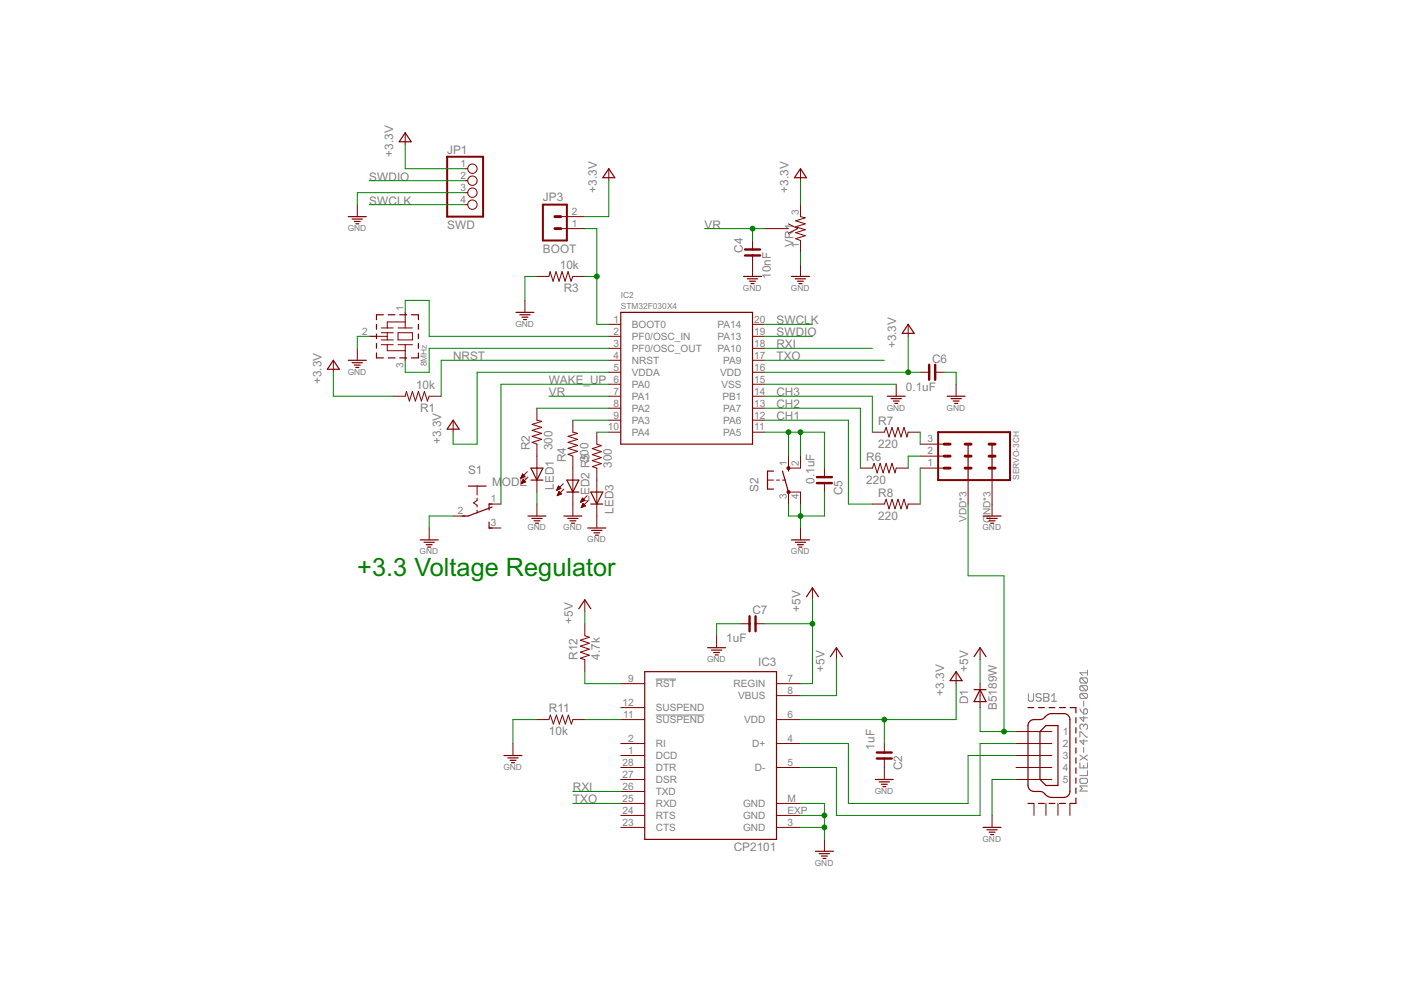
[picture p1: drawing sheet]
<svg xmlns="http://www.w3.org/2000/svg" width="297mm" height="210mm" viewBox="0 0 297 210" stroke-linecap="round" stroke-linejoin="round" font-family="sans-serif">
<g fill="none" stroke="#808080" stroke-width=".21">
<path d="M139 144h4.3M139 151.6h10.3M218 147.1v1.3l.3 .3h.5l.3-.3v-1.3M220.7 147.3l-.2-.2h-.6l-.2 .2v.3l.2 .3h.6l.2 .2v.3l-.2 .3h-.6l-.2-.3M221.3 147.1h.8l.3 .2v.3l-.3 .3 .3 .2v.3l-.3 .3h-.8zM221.3 147.9h.8M222.9 148.7h1.1M222.9 147.6l.6-.5v1.6M229 156.3v-1.1h.2l1.1 1.1h.3M229 150.3l.2 .5 .6 .6M229.2 143.7l-.2 .3v.5l.2 .3h1.1M229.2 145.4l-.2 .2v.6l.2 .3h1.1"/>
<path d="M229.2 147l-.2 .3v.5l.2 .3h1.1M229.2 143.7h1.1l.3 .3v.5l-.3 .3M229.2 145.4h1.1l.3 .2v.6l-.3 .3M229.2 147h1.1l.3 .3v.5l-.3 .3M229.2 147l1.1 1.1M229.2 145.4l1.1 1.1M229.2 143.7l1.1 1.1M229.8 153.8l-.3-.3h-.3l-.2 .3v.6l.2 .2M229.8 150.5l.2-.2h.3l.3 .2v.6l-.3 .3h-.5zM229.8 153.8l.2-.3h.3l.3 .3v.6l-.3 .2M229.8 148.6v1.1M229.8 151.9v1.1l-.8-.8h1.6"/>
<path d="M229.8 153.8v.3M229.8 156.8v1.1l-.8-.8h1.6M229.8 158.5v1M230.6 142.1v1.1M230.6 142.6h-1.6l.5 .6M229 161.7v1.1h1.6v-1.1M229 160.1l1.6 1.1M229.2 165h1.1l.3 .3v.5l-.3 .3h-1.1l-.2-.3v-.5zM229.8 162.3v.5M230.6 166.6h-1.6l.5 .6-.5 .5h1.6M230.6 163.4v1h-1.6M230.6 160.1l-1.6 1.1"/>
</g>
<g fill="none" stroke="#800000" stroke-width=".21">
<path d="M85.9 28.2v2.5M98.6 35.8h.6M98.6 38.3h.6M129.1 35.8v2.5M169.7 35.8v2.5M75.8 43.4v2.5M98.6 40.9h.6M98.6 43.4h.6M113.8 58.6h2.6l.2-1 .7 2 .6-2 .6 2 .7-2 .6 2 .6-2 .7 2 .4-1h2.5M118.9 48.5h5.1M118.9 45.9h5.1M159.6 51v1.9"/>
<path d="M159.6 54.2v4.4M162.1 48.5h5.1M167.2 47.5l1.9 1-1.9 .9M169.7 43.4v2.5l1 .3-2 .6 2 .7-2 .6 2 .6-2 .6 2 .7-2 .6 1 .4v2.5M169.7 56.1v2.5M70.7 76.4v2.5M75.8 73.9v2.5M79.8 71.3h2.3M80.8 72.1h2.6M80.8 70.5h2.6M80.8 73.1h2.6M80.8 69.5h2.6"/>
<path d="M82.1 70.5v1.6M82.1 73.1v1.3h3.8M84.4 70.5h3v1.6h-3zM84.4 73.1h3M84.4 69.5h3M85.9 66.7v2.8M85.9 73.1v2.8M85.9 68.3h-3.8v1.2M111.3 63.7v2.5M129.1 71.3h2.5M129.1 68.8h2.5M129.1 73.9h2.5"/>
<path d="M129.1 76.4h2.5M129.1 78.9h2.5M159.6 71.3h2.5M159.6 68.8h2.5M159.6 73.9h2.5M159.6 76.4h2.5M159.6 78.9h2.5M192.6 68.8v2.5M195.1 78.9h1.9M198.3 78.9h1.9M83.4 84h2.5l.3-1 .6 2 .6-2 .7 2 .6-2 .6 2 .7-2 .6 2 .4-1h2.5M96.1 89.1v2.5"/>
<path d="M113.8 86.6v2.5l1.1 .2-2.1 .7 2.1 .6-2.1 .6 2.1 .7-2.1 .6 2.1 .7-2.1 .6 1 .4v10.1M121.5 89.1v2.5l1 .3-2.1 .6 2.1 .7-2.1 .6 2.1 .6-2.1 .7 2.1 .6-2.1 .6 1.1 .4v12.7M126.5 91.6v2.6l1 .3-1.9 .6 1.9 .7-1.9 .6 1.9 .6-1.9 .7 1.9 .6-1.9 .6 .9 .4v12.7M129.1 84h2.5M129.1 81.5h2.5M129.1 86.6h2.5M129.1 89.1h2.5M129.1 91.6h2.5M159.6 84h2.5M159.6 81.5h2.5M159.6 86.6h2.5M159.6 89.1h2.5"/>
<path d="M159.6 91.6h2.5M167.2 96.7v2.6h2.5v-2.6M174.8 99.3v1.9M182.4 99.3h2.6l.3-1.1 .7 2.1 .6-2.1 .6 2.1 .7-2.1 .6 2.1 .6-2.1 .7 2.1 .2-1h2.6M185 91.6h2.5l.4-1 .6 2 .6-2 .7 2 .6-2 .6 2 .7-2 .6 2 .3-1h2.5M190 81.5v2.5M195.1 99.3h5.1M195.1 96.7h5.1M195.1 94.2h5.1M202.7 81.5v2.5M91 112v2.5M96.1 109.4h2.5"/>
<path d="M101.2 103.1v1.9M101.2 105.6v.5l-.8 .5 .8 .5v.4M101.2 108.1v.7M103.7 106.9h2.5M103.7 112h2.5M110.4 101.4h.1M110.5 101.2h.3M110.5 101.1h.6M110.6 101h.7M110.6 102.4h.1M110.6 100.9h.6M110.6 102.3h.4"/>
<path d="M110.7 100.8h.3M110.7 102.2h.6M110.7 100.6h.2M110.7 102.1h.7M110.8 100.5l-.4 .9M110.8 100.5l.5 .5M110.8 100.5h.1M110.8 102h.4M110.8 101.9h.3M110.9 101.7h.1M110.9 101.7l.5 .5-.9 .4zM111.3 101l-.9 .4"/>
<path d="M111.8 100l-1.4 1.4M111.9 101.2l-1.4 1.4M113.8 106.9v2.5M118 103.9h.1M118.1 103.8h.3M118.2 103.7h.5M118.2 103.5h.7M118.2 105h.2M118.3 103.4h.5M118.3 104.9h.4M118.3 103.3h.4M118.3 104.8h.7"/>
<path d="M118.4 103.2h.1M118.4 104.6h.6M118.4 103.1l-.4 .8M118.4 103.1l.5 .5M118.4 103.1h.1M118.4 104.5h.5M118.5 104.4h.2M118.5 104.3h.1M118.5 104.2l.5 .5-.8 .4zM118.9 103.6l-.9 .3M119.4 102.6l-1.4 1.3M119.5 103.7l-1.3 1.4"/>
<path d="M123.1 106.4h.1M123.2 106.3h.3M123.2 106.2h.6M123.3 107.5h.2M123.3 106.1h.7M123.3 106h.5M123.3 107.4h.5M123.4 105.8h.3M123.4 107.3h.6M123.4 105.7h.2M123.4 107.2h.6M123.5 105.6l.5 .5-.9 .4z"/>
<path d="M123.5 107h.4M123.5 106.9h.3M123.6 106.8h.1M123.6 106.7l.5 .6-.9 .3zM124.5 105.1l-1.4 1.4M124.6 106.2l-1.4 1.4M162.7 101.8h1.3M164.6 101.8h.7M165.9 101.8h.6M167.2 106.9v-2.6h2.5v2.6M169.7 112v2.5M174.8 102.4v1.9"/>
<path d="M185 106.9h2.5l.4-1 .6 2 .6-2 .7 2 .6-2 .6 2 .7-2 .6 2 .3-1h2.5M205.3 101.8v5.1M210.3 101.8v7.6M124 132.2v2.6l.9 .3-1.9 .6 1.9 .7-1.9 .6 1.9 .6-1.9 .7 1.9 .6-1.9 .7 1 .3v2.5M124 127.2v2.5M151.9 134.8v2.5M157 132.2h1.9M160.2 132.2h1.9M172.3 124.6v2.6M177.3 137.3v2.6M207.8 137.3v2.6M108.8 157.6v2.6"/>
<path d="M113.8 152.6h2.6l.3-1 .6 1.9 .7-1.9 .6 1.9 .6-1.9 .7 1.9 .6-1.9 .6 1.9 .4-.9h2.5M131.6 144.9h5.1M131.6 152.6h5.1M131.6 157.6h5.1M131.6 150h5.1M164.6 144.9h5.1M164.6 152.6h5.1M164.6 147.5h5.1M164.6 157.6h5.1M187.5 157.6v2M202.7 142.4v2.5M207.8 144.9v5.1"/>
<path d="M215.4 157.6h7.6M215.4 155.1h7.6M131.6 175.4h5.1M131.6 162.7h5.1M131.6 160.2h5.1M131.6 165.3h5.1M131.6 167.8h5.1M131.6 170.3h5.1M131.6 172.9h5.1M164.6 175.4h5.1M164.6 162.7h5.1M164.6 170.3h5.1"/>
<path d="M164.6 172.9h5.1M174.8 178v2.5M187.5 160.8v4.5M210.3 172.9v2.5M215.4 162.7h7.6M215.4 160.2h7.6M215.4 165.3h7.6M219.2 170.3v2.6M221.8 170.3v2.6M224.3 170.3v2.6M226.8 170.3v2.6"/>
<circle cx="100.2" cy="35.8" r=".99"/>
<circle cx="100.2" cy="38.3" r=".99"/>
<circle cx="100.2" cy="40.9" r=".99"/>
<circle cx="100.2" cy="43.4" r=".99"/>
</g>
<g fill="none" stroke="#800000" stroke-width=".25">
<path d="M85.9 28.2l1.3 1.9h-2.6zM129.1 35.8l1.2 1.9h-2.5zM169.7 35.8l1.3 1.9h-2.6zM73.9 45.9h3.8M74.7 46.4h2.1M75.1 46.9h1.3M75.4 47.5h.7M157.6 58.6h3.9M158.5 59.1h2.1M158.9 59.6h1.3M167.8 58.6h3.8M168.6 59.1h2.2"/>
<path d="M169.1 59.6h1.2M70.7 76.4l1.2 1.9h-2.5zM73.9 76.4h3.8M74.7 76.9h2.1M75.1 77.4h1.3M75.4 77.9h.7M78.3 71.3h1.5M79.8 74.8v1.1h1.5M79.8 68.8v1M79.8 70.8v1M79.8 72.8v1.1M81.3 66.7h-1.5v1.1"/>
<path d="M82.3 75.9h1.5M82.3 66.7h1.5M84.8 75.9h1.4M84.8 66.7h1.4M85.9 66.2v.5M85.9 75.9v.5M87.2 66.7h1.5v1.1M88.7 68.8v1M88.7 70.8v1M88.7 72.8v1.1M88.7 74.8v1.1h-1.5M109.4 66.2h3.8"/>
<path d="M110.2 66.7h2.2M110.7 67.2h1.2M111 67.8h.6M131.6 66.2h28v28h-28zM159.2 60.1h.7M169.4 60.1h.6M192.6 68.8l1.2 1.9h-2.5zM96.1 89.1l1.2 1.9h-2.5zM112.6 99.3h2.5l-1.3 2.5zM164 99.9h-1.3v3.8h1.3M165.9 99.9l1.3 4.4M167.2 99.3v.6"/>
<path d="M188.1 84h3.8M188.9 84.5h2.2M189.4 85h1.2M189.7 85.5h.7M200.8 84h3.8M201.6 84.5h2.2M202.1 85h1.2M202.4 85.5h.7M205.3 94.2v7.6M210.3 94.2v7.6M89.1 114.5h3.8M89.9 115h2.2"/>
<path d="M90.4 115.5h1.2M90.7 116h.6M99.3 103.1h3.8M103.7 110.7v1.3h.6M104.3 106.9h-.6v1.2M104.3 107.5l-5 1.9h-1.3M111.9 109.4h3.8M112.6 101.8h2.5M112.8 109.9h2.1M113.2 110.4h1.3M113.5 110.9h.7M119.5 109.4h3.9"/>
<path d="M120.2 104.3h2.5M120.2 101.8h2.5l-1.2 2.5zM120.4 109.9h2.2M120.8 110.4h1.3M121.2 110.9h.6M124.6 112h3.8M125.3 104.3h2.5l-1.3 2.6zM125.3 106.9h2.5M125.5 112.5h2.1M125.9 113h1.3M126.2 113.5h.7M167.8 114.5h3.8"/>
<path d="M168.6 115h2.2M169.1 115.5h1.2M169.4 116h.6M208.4 109.4h3.8M209.3 109.9h2.1M209.7 110.4h1.3M210 110.9h.7M122.7 129.1l1.3-1.9 1.3 1.9M150 137.3h3.8M150.8 137.8h2.2M151.3 138.3h1.2M151.6 138.9h.7"/>
<path d="M171 126.5l1.3-1.9 1.2 1.9M176.1 139.2l1.2-1.9 1.3 1.9M206.5 139.2l1.3-1.9 1.3 1.9M136.7 142.4h27.9v35.6h-27.9zM202.7 142.4l1.3 1.9h-2.6zM206.5 146.2h2.6M207.8 146.2l1.3 2.6h-2.6zM218 150h1.2M218.2 153.1l.2-.3a2.38 2.38 0 0 1 2.1-.2l.6-.2 1.2-1 .7-.1h2.8l.8 .5 .2 .8v15.5l-.4 .7-.8 .3-2.9-.1-.7-.2-.7-.7a2.36 2.36 0 0 0-2.1-.3l-.5-.1-.5-.4-.2-.8v-12.7zM220.2 150h1.2M221.8 153.8h2.5v12.7h-2.5l-1.3-1.2v-10.2zM222.4 150h1.2"/>
<path d="M224.6 150h1.3M226.9 150h1.2v1.2M228.1 152.2v1.1M228.1 154.3v1.1M228.1 156.4v1.1M228.1 158.6v1.1M106.8 160.2h3.9M107.7 160.7h2.2M108.1 161.2h1.3M108.5 161.7h.6M185.6 165.3h3.8M186.4 165.8h2.2"/>
<path d="M186.9 166.3h1.2M187.2 166.8h.6M208.4 175.4h3.8M209.3 175.9h2.1M209.7 176.4h1.3M210 177h.7M218 170.3h1.2M220.2 170.3h1.2M222.4 170.3h1.2M224.6 170.3h1.3M228.1 160.7v1.1M228.1 162.8v1.2"/>
<path d="M228.1 165v1.1M228.1 167.1v1.1M228.1 169.2v1.1h-1.2M172.9 180.5h3.8M173.7 181h2.2M174.2 181.5h1.2M174.5 182h.6"/>
</g>
<path d="M158 54.2h3.1M158 52.9h3.1M197 77.3v3.2M198.3 77.3v3.2M173.2 101.2h3.2M173.2 102.4h3.2M158.9 130.7v3.1M160.2 130.7v3.1M185.9 159.6h3.2M185.9 160.8h3.2" fill="none" stroke="#800000" stroke-width=".51"/>
<path d="M94.8 33.2h7.6v12.7h-7.6zM115.1 43.4h5.1v7.6h-5.1zM198.9 91.6h15.2v10.2h-15.2z" fill="none" stroke="#800000" stroke-width=".42"/>
<path d="M117.6 45.9h1.3M117.6 48.5h1.3M200.2 96.7h1.2M200.2 94.2h1.2M200.2 99.3h1.2M204.6 96.7h1.3M204.6 94.2h1.3M204.6 99.3h1.3M209.7 96.7h1.3M209.7 94.2h1.3M209.7 99.3h1.3" fill="none" stroke="#800000" stroke-width=".61"/>
<g fill="#800000" stroke="#800000" stroke-width=".21">
<circle cx="167.2" cy="104.3" r=".33"/>
<circle cx="167.2" cy="99.2" r=".33"/>
</g>
<g fill="none" stroke="#008000" stroke-width=".21">
<path d="M78.3 38.3h20.3M85.9 30.7v5.1h12.7M129.1 38.3v7.6h-5.1M169.7 38.3v5.1M78.3 43.4h20.3M98.6 40.9h-22.8v2.5M113.8 58.6h-2.5v5.1M124 48.5h2.5v20.3h2.6M124 58.6h2.5M149.4 48.5h12.7M159.6 48.5v2.5M169.7 53.5v2.6"/>
<path d="M70.7 78.9v5.1h12.7M78.3 71.3h-2.5v2.6M85.9 66.2v-2.5h5.1v7.6h38.1M129.1 73.9h-38.1v5h-5.1v-2.5M129.1 78.9h-27.9v15.3h-5.1v-2.6M129.1 76.4h-35.6v7.6M162.1 71.3h10.2M162.1 78.9h33M162.1 73.9h22.9M162.1 76.4h25.4M162.1 68.8h10.2M192.6 71.3v7.6"/>
<path d="M200.2 78.9h2.5v2.6M113.8 86.6h15.3M116.4 84h12.7M121.5 89.1h7.6M126.5 91.6h2.6M129.1 81.5h-22.9v25.4M162.1 84h22.9v7.6M162.1 81.5h27.9M162.1 86.6h20.3v12.7M162.1 91.6h12.7v7.7M162.1 89.1h17.8v17.8h5.1M167.2 91.6v5.1"/>
<path d="M169.7 91.6v5.1M195.1 96.7h-2.5v2.6M195.1 91.6v2.6M195.1 99.3v7.6M96.1 109.4h-5.1v2.6M113.8 104.3v2.6M169.7 106.9v5.1M174.8 104.3v5.1h-7.6v-2.5M205.3 106.9v15.2h7.6v33M124 129.7v2.5M157 132.2h-5.1v2.6M162.1 132.2h10.2"/>
<path d="M172.3 127.2v17.7h-2.6M177.3 139.9v7.6h-7.6M207.8 139.9v5M113.8 152.6h-5v5M124 152.6h7.6M124 142.4v2.5h7.6M169.7 157.6h10.2v12.7h25.4v-10.1h10.1M187.5 152.6v5M202.7 144.9v7.7h-33M207.8 150v5.1h7.6M215.4 157.6h-7.6v15.3h-30.5v-10.2h-7.6M121.5 167.8h10.1"/>
<path d="M121.5 170.3h10.1M169.7 170.3h5.1v7.7M169.7 172.9h5.1M169.7 175.4h5.1M215.4 165.3h-5.1v7.6"/>
</g>
<g fill="#008000" stroke="#008000" stroke-width=".21">
<circle cx="192.6" cy="78.9" r=".51"/>
<circle cx="187.5" cy="152.6" r=".51"/>
<circle cx="172.3" cy="132.2" r=".51"/>
<circle cx="159.6" cy="48.5" r=".51"/>
<circle cx="126.5" cy="58.6" r=".51"/>
<circle cx="167.2" cy="91.6" r=".51"/>
<circle cx="169.7" cy="91.6" r=".51"/>
<circle cx="169.7" cy="109.4" r=".51"/>
<circle cx="174.8" cy="175.4" r=".51"/>
<circle cx="174.8" cy="172.9" r=".51"/>
<circle cx="212.9" cy="155.1" r=".51"/>
</g>
<text font-size="6" fill="#008000" x="75.8" y="122.1">+3.3 Voltage Regulator</text>
<g font-size="2.8" fill="#808080">
<text x="83.4" y="33.2" transform="rotate(-90 83.4 33.2)">+3.3V</text>
<text x="94.8" y="32.6">JP1</text>
<text x="78.3" y="38.3">SWDIO</text>
<text x="126.5" y="40.8" transform="rotate(-90 126.5 40.8)">+3.3V</text>
<text x="167.2" y="40.8" transform="rotate(-90 167.2 40.8)">+3.3V</text>
<text x="78.3" y="43.4">SWCLK</text>
<text x="115.1" y="42.6">JP3</text>
<text x="94.8" y="48.5">SWD</text>
<text x="115.1" y="53.5">BOOT</text>
<text x="149.4" y="48.5">VR</text>
<text x="157.5" y="53.6" transform="rotate(-90 157.5 53.6)">C4</text>
<text x="168.2" y="52.3" transform="rotate(-90 168.2 52.3)">VR1</text>
<text x="118.7" y="57.1">10k</text>
<text x="163.4" y="59.1" transform="rotate(-90 163.4 59.1)">10nF</text>
<text x="119.5" y="61.9">R3</text>
<text x="164.6" y="71.3">SWDIO</text>
<text x="164.6" y="68.8">SWCLK</text>
<text x="96.1" y="76.4">NRST</text>
<text x="164.6" y="73.9">RXI</text>
<text x="164.6" y="76.4">TXO</text>
<text x="190" y="73.9" transform="rotate(-90 190 73.9)">+3.3V</text>
<text x="197.6" y="76.9">C6</text>
<text x="68.1" y="81.5" transform="rotate(-90 68.1 81.5)">+3.3V</text>
<text x="88.2" y="82.5">10k</text>
<text x="116.4" y="81.5">WAKE_UP</text>
<text x="192.1" y="82.8">0.1uF</text>
<text x="89.1" y="87.3">R1</text>
<text x="116.4" y="84">VR</text>
<text x="164.6" y="89.1">CH1</text>
<text x="164.6" y="86.5">CH2</text>
<text x="164.6" y="84">CH3</text>
<text x="93.5" y="94.2" transform="rotate(-90 93.5 94.2)">+3.3V</text>
<text x="112.3" y="95.4" transform="rotate(-90 112.3 95.4)">R2</text>
<text x="117.1" y="95.4" transform="rotate(-90 117.1 95.4)">300</text>
<text x="186.2" y="94.9">220</text>
<text x="186.2" y="90.1">R7</text>
<text x="99.2" y="100.5">S1</text>
<text x="120" y="98" transform="rotate(-90 120 98)">R4</text>
<text x="129.7" y="99.2" transform="rotate(-90 129.7 99.2)">300</text>
<text x="183.7" y="97.7">R6</text>
<text x="104.3" y="103.1">M</text>
<text x="106.4" y="103.1">ODE</text>
<text x="117.4" y="103.8" transform="rotate(-90 117.4 103.8)">LED1</text>
<text x="125" y="106.4" transform="rotate(-90 125 106.4)">LED2 R3500</text>
<text x="160.8" y="104.3" transform="rotate(-90 160.8 104.3)">S2</text>
<text x="172.7" y="102.6" transform="rotate(-90 172.7 102.6)">0.1uF</text>
<text x="178.6" y="105" transform="rotate(-90 178.6 105)">C5</text>
<text x="183.7" y="102.5">220</text>
<text x="186.2" y="105.4">R8</text>
<text x="130.1" y="108.9" transform="rotate(-90 130.1 108.9)">LED3</text>
<text x="186.2" y="110.2">220</text>
<text x="159.5" y="130.2">C7</text>
<text x="169.7" y="129.7" transform="rotate(-90 169.7 129.7)">+5V</text>
<text x="121.5" y="132.3" transform="rotate(-90 121.5 132.3)">+5V</text>
<text x="154" y="136.1">1uF</text>
<text x="122.4" y="139.9" transform="rotate(-90 122.4 139.9)">R12</text>
<text x="127.2" y="139.9" transform="rotate(-90 127.2 139.9)">4.7k</text>
<text x="160.7" y="141.1">IC3</text>
<text x="174.8" y="142.4" transform="rotate(-90 174.8 142.4)">+5V</text>
<text x="205.3" y="142.4" transform="rotate(-90 205.3 142.4)">+5V</text>
<text x="200.2" y="147.5" transform="rotate(-90 200.2 147.5)">+3.3V</text>
<text x="205.3" y="149.3" transform="rotate(-90 205.3 149.3)">D1</text>
<text x="116.4" y="155.7">10k</text>
<text x="116.4" y="151">R11</text>
<text x="211.4" y="150.5" transform="rotate(-90 211.4 150.5)">B5189W</text>
<text x="185.4" y="158.9" transform="rotate(-90 185.4 158.9)">1uF</text>
<text x="121.5" y="167.8">RXI</text>
<text x="191.3" y="163.4" transform="rotate(-90 191.3 163.4)">C2</text>
<text x="121.5" y="170.3">TXO</text>
<text x="155.6" y="180.5">CP2101</text>
</g>
<g font-size="2.4" fill="#808080">
<text x="97.6" y="35.4">1</text>
<text x="97.6" y="37.9">2</text>
<text x="97.6" y="40.5">3</text>
<text x="97.6" y="43">4</text>
<text x="121.3" y="45.6">2</text>
<text x="169.4" y="45.6" transform="rotate(-90 169.4 45.6)">3</text>
<text x="121.3" y="48.1">1</text>
<text x="169.4" y="52.5" transform="rotate(-90 169.4 52.5)">1</text>
<text x="85.6" y="65.9" transform="rotate(-90 85.6 65.9)">1</text>
<text x="76.8" y="71">2</text>
<text x="130.1" y="68.4">1</text>
<text x="130.1" y="71">2</text>
<text x="134" y="69.5">BOOT0</text>
<text x="152.2" y="69.5">PA14</text>
<text x="159.9" y="71">19</text>
<text x="159.9" y="68.4">20</text>
<text x="85.6" y="77.9" transform="rotate(-90 85.6 77.9)">3</text>
<text x="130.1" y="73.5">3</text>
<text x="130.1" y="76">4</text>
<text x="134" y="72.1">PF0/OSC_IN</text>
<text x="134" y="74.6">PF0/OSC_OUT</text>
<text x="134" y="77.2">NRST</text>
<text x="152.2" y="74.6">PA10</text>
<text x="152.2" y="72.1">PA13</text>
<text x="153.3" y="77.2">PA9</text>
<text x="159.9" y="76">17</text>
<text x="159.9" y="73.5">18</text>
<text x="130.1" y="78.6">5</text>
<text x="130.1" y="81.1">6</text>
<text x="130.1" y="83.7">7</text>
<text x="134" y="79.7">VDDA</text>
<text x="134" y="82.2">PA0</text>
<text x="152.7" y="79.7">VDD</text>
<text x="153" y="82.2">VSS</text>
<text x="159.9" y="83.7">14</text>
<text x="159.9" y="81.1">15</text>
<text x="159.9" y="78.6">16</text>
<text x="130.1" y="86.2">8</text>
<text x="130.1" y="88.7">9</text>
<text x="134" y="84.8">PA1</text>
<text x="134" y="87.3">PA2</text>
<text x="134" y="89.8">PA3</text>
<text x="153.2" y="84.8">PB1</text>
<text x="153.3" y="89.9">PA6</text>
<text x="153.3" y="87.3">PA7</text>
<text x="159.9" y="88.7">12</text>
<text x="159.9" y="86.2">13</text>
<text x="128.9" y="91.3">10</text>
<text x="134" y="92.4">PA4</text>
<text x="153.3" y="92.4">PA5</text>
<text x="159.9" y="91.3">11</text>
<text x="196.7" y="93.8">3</text>
<text x="166.8" y="98.9" transform="rotate(-90 166.8 98.9)">1</text>
<text x="169.4" y="98.9" transform="rotate(-90 169.4 98.9)">2</text>
<text x="196.7" y="98.9">1</text>
<text x="196.7" y="96.4">2</text>
<text x="104" y="106.5">1</text>
<text x="166.8" y="105.9" transform="rotate(-90 166.8 105.9)">3</text>
<text x="169.4" y="105.9" transform="rotate(-90 169.4 105.9)">4</text>
<text x="97.1" y="109">2</text>
<text x="104" y="111.6">3</text>
<text x="204.9" y="110.6" transform="rotate(-90 204.9 110.6)">VDD*3</text>
<text x="210" y="110.9" transform="rotate(-90 210 110.9)">G</text>
<text x="210" y="109.2" transform="rotate(-90 210 109.2)">ND*3</text>
<text x="132" y="149.7">12</text>
<text x="133.2" y="144.6">9</text>
<text x="139" y="145.7">RST</text>
<text x="155.5" y="145.7">REGIN</text>
<text x="156.5" y="148.3">VBUS</text>
<text x="167" y="144.6">7</text>
<text x="167" y="147.1">8</text>
<text x="132.1" y="152.2">11</text>
<text x="139" y="150.8">SUSPEND</text>
<text x="139" y="153.3">SUSPEND</text>
<text x="157.8" y="153.3">VDD</text>
<text x="167" y="152.2">6</text>
<text x="225.4" y="155.9">1</text>
<text x="133.2" y="157.3">2</text>
<text x="133.2" y="159.8">1</text>
<text x="139" y="158.4">RI</text>
<text x="139" y="160.9">DCD</text>
<text x="159.5" y="158.4">D+</text>
<text x="167" y="157.3">4</text>
<text x="225.4" y="158.4">2</text>
<text x="225.4" y="160.9">3</text>
<text x="132" y="162.4">28</text>
<text x="132" y="164.9">27</text>
<text x="132" y="167.4">26</text>
<text x="139" y="163.5">DTR</text>
<text x="139" y="166">DSR</text>
<text x="160" y="163.5">D-</text>
<text x="167" y="162.4">5</text>
<text x="225.4" y="163.5">4</text>
<text x="225.4" y="166">5</text>
<text x="132" y="170">25</text>
<text x="132" y="172.5">24</text>
<text x="139" y="168.6">TXD</text>
<text x="139" y="171.1">RXD</text>
<text x="139" y="173.6">RTS</text>
<text x="157.5" y="173.6">GND</text>
<text x="157.5" y="171.1">GND</text>
<text x="167" y="172.5">EXP</text>
<text x="167" y="170">M</text>
<text x="132" y="175.1">23</text>
<text x="139" y="176.2">CTS</text>
<text x="157.5" y="176.2">GND</text>
<text x="167" y="175.1">3</text>
</g>
<g font-size="2" fill="#808080">
<text x="73.7" y="49">GND</text>
<text x="131.6" y="65.5">STM32F030X4</text>
<text x="131.6" y="63.2">IC2</text>
<text x="157.5" y="61.7">GND</text>
<text x="167.7" y="61.7">GND</text>
<text x="109.3" y="69.3">GND</text>
<text x="90.5" y="77.7" transform="rotate(-90 90.5 77.7)">8MHz</text>
<text x="73.7" y="79.4">GND</text>
<text x="188" y="87.1">GND</text>
<text x="200.7" y="87.1">GND</text>
<text x="216.1" y="101.8" transform="rotate(-90 216.1 101.8)">SERVO-3CH</text>
<text x="111.8" y="112.4">GND</text>
<text x="119.4" y="112.4">GND</text>
<text x="208.3" y="112.4">GND</text>
<text x="89" y="117.5">GND</text>
<text x="124.5" y="115">GND</text>
<text x="167.7" y="117.5">GND</text>
<text x="149.9" y="140.4">GND</text>
<text x="106.7" y="163.2">GND</text>
<text x="185.5" y="168.3">GND</text>
<text x="208.3" y="178.5">GND</text>
<text x="172.8" y="183.5">GND</text>
</g>
</svg>
